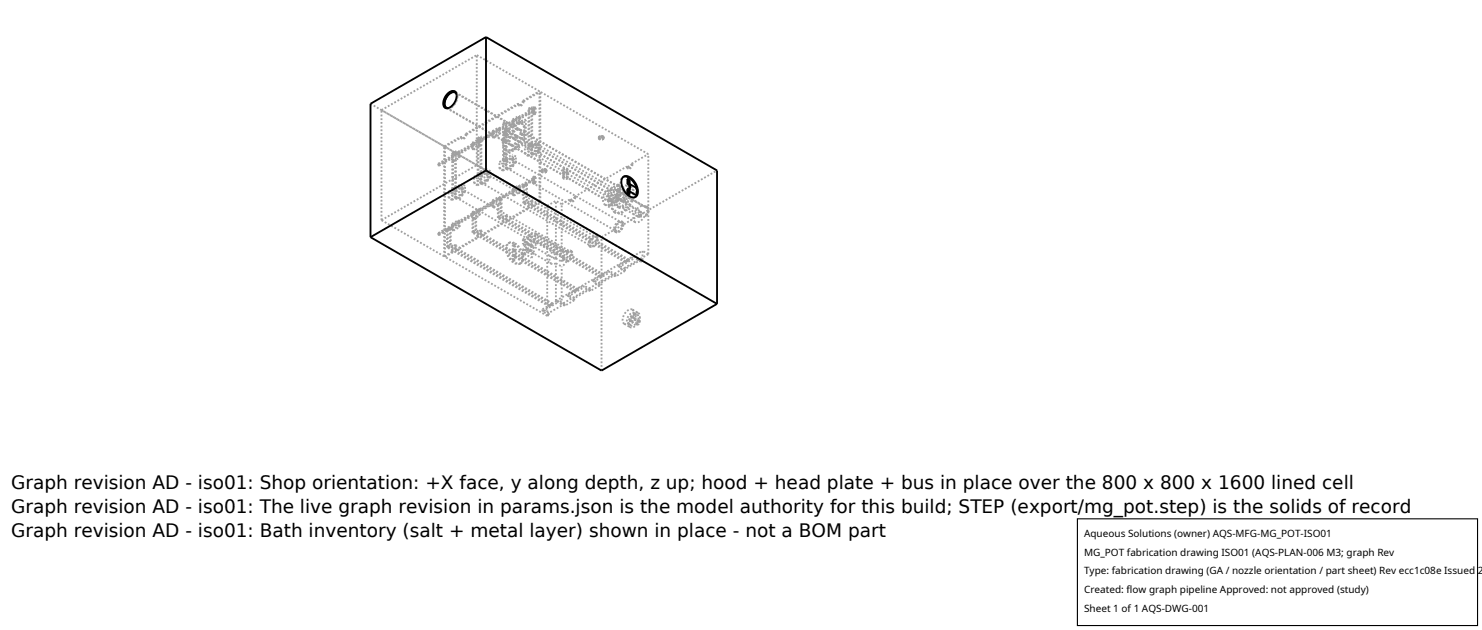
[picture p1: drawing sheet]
<svg xmlns="http://www.w3.org/2000/svg" width="212mm" height="90mm" viewBox="0 0 212 90" stroke-linecap="round" stroke-linejoin="round" font-family="sans-serif">
<g fill="none" stroke="#a0a0a0" stroke-width=".26" stroke-dasharray=".3 .3" stroke-linecap="butt">
<path d="M52.9 14.8l33 19.1M54.5 15.7l13.6-7.8M63.6 15.4l.1 .1M63.7 15.5l-.1-.1M63.8 15.4l8.2 4.7M63.8 15.5l8.2 4.7M63.8 15.5l.5-.1 .5-.4 .4-.6 .1-.6M64.1 15.4l.4-.1 .4-.4 .3-.6 .1-.5M64.9 13l.2 .1M65 13.1h.1M65 13.2l9.1 5.3M65.1 13.1l.2 .3v.3"/>
<path d="M65.1 13.2l9 5.2M65.3 13.8l-.1-.4M65.3 13.8l-.2-.6M65.3 13.7l-.1 .8-.5 .6-.5 .4h-.5M65.8 19.5l.1 .1M65.9 19.7l-.1-.2M65.9 19.7l.1 .1M66 19.8l-.1-.2M66.5 19.1l7.5-4.3M66.5 19.1l-.2 .5-.4 .1M66.6 19.2l-.1-.1M66.6 19.2l7.5-4.3"/>
<path d="M66.6 19.2l-.2 .5-.4 .1M68.2 20l.1 .1M68.2 20l.2-.1M68.2 20v-.3M68.2 19.7l.4-.2M68.3 19.8v.3M68.3 19.8l.5-.3M68.3 19.8l-.1-.1M68.4 19.9h-.1M68.4 19.9v.8M68.5 20v.8M68.8 19.5v5.2"/>
<path d="M68.8 19.5h-.2M70.3 19l.9-.5M70.3 19.3l.9-.6M70.3 19.3v-.3M70.3 19v-.3M70.3 18.7l.9-.5M70.3 19.6v-.3M70.3 19.6l.9-.5M70.5 19.7l-.2-.1M70.5 18.8l-.2-.1M70.5 19.7v-.9M70.5 18.8l.9-.5"/>
<path d="M70.5 19.7l.9-.5M71.2 18.5l2-1.1M71.2 18.7l2-1.1M71.2 18.5v-.3M71.2 18.7v-.2M71.2 19.1v-.4M71.4 18.3l-.2-.1M71.4 19.2l-.2-.1M71.4 19.2v-.9M71.8 19h.2M71.8 19l.5-.7M71.8 19v-1.4"/>
<path d="M71.8 17.6l.5-.2M71.8 19.1h.2M71.8 19.1l.5-.7M71.8 20h.2M71.8 20v-.9M72 19l.4-.6M72 17.7v1.3M72 17.7l.4-.3M72 17.7l-.2-.1M72 19.1l.4-.7M72 19.1v.9M72 18.7l.9-.5"/>
<path d="M72 19.8v-1.1M72 19.8l.4-.9 .5-.7M72.2 18.8l2.9-1.7M72.2 18.8l-.2-.1M72.3 18.3l.1 .1M72.3 18.3v-.9M72.3 18.4h.1M72.4 19.3l.2-.1 .1-.3M72.4 19.3l.9 .5M72.4 19.2l.2-.1 .1-.2M72.4 19.2l.9 .5M72.4 17.4v1"/>
<path d="M72.4 17.4h-.1M72.4 18.4v1.9M72.6 18.8l-.2 .1v.3M72.6 18.8l1 .5M72.7 18.7l-.4 .2 .1 .4M72.7 18.7l.9 .6M72.7 18.9l-.1-.1M72.7 18.9v-.2M72.9 18.2l.6-.5 .5-.1M72.9 18.2l1.1-.6M73.2 17.4l.9-.6M73.2 17.6l.9-.5"/>
<path d="M73.2 17.6v-.2M73.2 17.4v-.3M73.2 17.1l.9-.6M73.2 17.9v-.3M73.2 17.9l.2 .1M73.2 17.9l.9-.5M73.3 19.8v-.4l.3-.1M73.3 19.7v-.2l.3-.2M73.4 17.2l-.2-.1M73.4 18v-.8M73.4 17.2l.9-.5M73.4 18l.9-.5"/>
<path d="M73.5 19.9v-.3l.3-.2M73.5 19.9l15.4 8.9M73.5 19.9l15.4 8.8M73.6 19.3v.1M73.6 19.3l.1 .1M73.6 19.4l-.1 .3h-.2M73.7 19.4l-.2 .3-.2 .1M73.8 19.4v.1M73.8 19.4l15.3 8.9M73.8 19.4l.1 .1M73.8 19.4l15.4 8.8M73.8 19.5l-.1 .3-.2 .1"/>
<path d="M73.9 19.5l-.2 .3-.2 .1M74 14.8l.1 .1M74 17.6l.9-.6M74 17.6l.5 .1M74.1 18.5l.2 .2v.3M74.1 15l-.1-.2M74.1 15l.1 .1M74.1 18.4l.2 .2 .1 .4M74.1 16.8l2-1.1M74.1 17.1l2-1.2M74.1 16.8v-.3M74.1 17.1v-.3"/>
<path d="M74.1 17.4v-.3M74.2 15.1l-.1-.2M74.3 18.6l.2 .2v.3M74.3 18.6l15.3 8.8M74.3 18.5l.2 .2 .1 .4M74.3 18.5l15.4 8.9M74.3 16.7l-.2-.2M74.3 17.5l-.2-.1M74.3 17.5v-.8M74.3 19l-.1 .6-.4 .6-.5 .4h-.5M74.4 19l-.2 .7-.4 .6-.5 .4h-.5M74.4 17.6l.4 .4 .1 .6"/>
<path d="M74.4 17.6l.1 .1M74.5 19.1l-.1 .7-.4 .6-.5 .3h-.5M74.5 17.7l.4 .4M74.6 19.1l-.2 .7-.4 .6-.5 .4h-.5M74.7 14.4l2.3-1.4M74.7 14.4l-.3 .5-.3 .1M74.8 14.5l2.4-1.4M74.8 14.5l-.1-.1M74.8 14.5l-.2 .5-.4 .1M74.9 18.6l-.3 1.1-.7 1-.8 .7h-.5l-.4-.1M74.9 18.1l.1 .5M74.9 18.1v-1.1"/>
<path d="M74.9 19.3l-.3 .8-.6 .8M74.9 19.3v-1.2M75 18.6l-.1 .7M75.1 17.1l-.2-.1M75.5 15.5l.4-.2M75.6 15.6v5.2M75.6 15.6l-.1-.1M75.6 15.6l.4-.3M76 15.3v5.2M76 15.3h-.1M76.1 15.4l.2-.1M76.1 15.7l.2-.1"/>
<path d="M76.1 15.7v-.3M76.1 15.9l.2-.1M76.1 16.2l.2-.1M76.1 16.2v-.3M76.1 15.9v-.2M76.2 15.5v.3M76.3 15.3v.3M76.3 15.6l-.1-.1M76.3 15.8h-.1M76.3 15.8v.3M76.3 15.5l.2-.1M76.3 15.5l-.2-.1"/>
<path d="M76.3 16.4l.2-.2M76.3 16.4l-.2-.2M76.3 16.4v-.9M76.5 15.4l-.2-.1M76.5 16.2l-.2-.1M76.5 15.4v.8M77 13l-8.9-5.1M85.5 19.6l.4 .2 .2-.1 .1-.1M85.5 19.7l.3 .2h.3l.1-.2M85.5 19.6v.1M85.6 19.7l.2 .2 .4-.2M85.6 19.6l.2-.2 .3 .1"/>
<path d="M85.6 19.6v.1M85.6 19.6l.2-.1h.2M85.6 19.7l.3 .2 .2-.2M86 19.5l.1 .1M86 19.6h-.2l-.2 .1M86.1 19.6h-.3l-.2 .1M86.1 19.5l.1 .1M86.1 19.5l-.3-.1-.3 .2M86.1 19.6h-.4l-.2 .1M86.1 19.6l-.2 .1-.3-.1M86.1 19.7l-.1-.1M86.1 19.6v.1"/>
<path d="M86.2 19.7l-.1-.1M86.2 19.6l-.3 .2-.3-.2M86.2 19.6v.1M86.2 19.6l-.1-.1M54.5 31.4l13.6-7.8M54.5 31.4v-15.7M62.6 23.4v.2M62.6 33.3v.2M62.6 23.4l13.6-7.9M62.6 23.6l13.6-7.8M62.6 33.3l13.6-7.9M62.6 33.5l13.6-7.8"/>
<path d="M62.7 23.4v.3M62.7 23.4h-.1M62.7 23.7l-.1-.1M62.7 33.3v.3M62.7 33.3h-.1M62.7 33.6l-.1-.1M62.7 23.4l1.8-1M62.7 23.7l1.8-1.1M62.7 33.3l1.8-1M62.7 33.6l1.1-.7M63.4 20.9l-8.9-5.2M63.4 20.9l2.4-1.4"/>
<path d="M63.4 36.6l-8.9-5.2M63.4 36.6l1.1-.6M63.4 36.6v-15.7M63.6 21l2.3-1.4M63.6 36.7l1.1-.7M63.6 36.7v-15.7M63.8 32.9l.5-.2M63.8 32.7l.5-.2M63.8 32.9v-.2M63.8 35.3v-2.4M63.8 35.3l.5-.2M64 32.8l-.2-.1"/>
<path d="M64 35.2v-2.4M64 32.8l.4-.3M64 35.2l.4-.2M64.1 28.3l1.8-1.1M64.1 27.3l1.8-1M64.1 28.3v-1M64.3 32.7l.2-.2M64.3 32.7v-.2M64.3 35.1v-2.4M64.4 32.5h-.1M64.4 35v-2.5M64.5 36h.2"/>
<path d="M64.5 36v-.8M64.5 22.4l1-.6M64.5 22.6l1-.5M64.5 32.3l1-.6M64.5 32.5l1-.5M64.5 22.6v-.2M64.5 32.5v-.2M64.5 22.4v-.3M64.5 22.1l1-.6M64.5 22.9v-.3M64.5 22.9l1-.5M64.5 32.3v-.3"/>
<path d="M64.5 32l1-.6M64.5 32.8v-.3M64.5 32.8l1-.5M64.5 27.2v-.2M64.5 27l.5-.3M64.5 27.2l.5-.3M64.6 27.6l.4-.3M64.6 28.6v-1M64.6 28.6l.4-.3M64.6 28.6l-.5-.3M64.6 27.6l-.5-.3M64.6 22.9h-.1"/>
<path d="M64.6 27v-4.1M64.6 27h-.1M64.6 22.1v-.3M64.6 22.1h-.1M64.6 22.1l.4-.3M64.6 22.9l.4-.2M64.6 27l.4-.3M64.6 21.8l.4-.2M64.7 36v-.7M64.7 35.3l-.2-.1M64.7 23v4.1M64.7 21.9v.3"/>
<path d="M64.7 21.9l-.1-.1M64.7 22.2l.4-.3M64.7 23l.4-.2M64.7 27.1l.4-.3M64.7 21.9l.4-.3M64.8 23h-.1M64.8 23v-.8M64.8 22.2h-.1M64.8 32.9l-.3-.1M64.8 32.1l-.3-.1M64.8 32.9v-.8M64.8 22.2l.9-.5"/>
<path d="M64.8 23l.9-.5M64.8 32.1l.9-.5M64.8 32.9l.9-.5M64.8 27.3l-.3-.1M64.8 27.3v-.2M64.8 27.1h-.1M64.8 27.3l.4-.2M64.8 27.1l.4-.2M65 26.9v-.2M65 21.8l.1 .1M65 22.7l.1 .1M65 26.7v-4"/>
<path d="M65 21.8v-.2M65 35.7l3.2-1.8M65 35.7h.2M65 35.7v-.7M65 35l-.5 .2M65 27.3l.5-.4 .4-.1M65 28.3l-.1-.4 .1-.6M65 28.3l.2-.1M65 27.3h.2M65.1 28.3h-.1M65.1 28.3l.1 .1M65.1 28.2h.1"/>
<path d="M65.1 27.2l.1 .1M65.1 28.2l.3-.1 .3-.3M65.1 22.8v4M65.1 21.6v.3M65.1 21.6h-.1M65.1 28.2l-.1-.4 .2-.5M65.1 28.2l11.3 6.5M65.2 35.7l3.1-1.8M65.2 35l-.5 .3M65.2 35.7v-.7M65.2 35h-.2M65.2 28.2h-.1"/>
<path d="M65.2 28.4l-.2-.4 .2-.6 .4-.5h.5M65.2 27.1v-.2M65.2 27.1l-.2-.2M65.2 26.9l-.1-.1M65.5 21.8l1.9-1.1M65.5 22.1l1.9-1.2M65.5 31.7l1.9-1.1M65.5 32l1.9-1.2M65.5 21.8v-.3M65.5 22.1v-.3M65.5 22.4v-.3M65.5 31.7v-.3"/>
<path d="M65.5 32v-.3M65.5 32.3v-.3M65.7 21.7l-.2-.2M65.7 22.5l-.2-.1M65.7 22.5v-.8M65.7 31.6l-.2-.2M65.7 32.4l-.2-.1M65.7 32.4v-.8M65.7 27.8l-.6 .4M65.7 27.8l.1 .1M65.7 26.9l-.6 .3M65.7 26.9h.1"/>
<path d="M65.7 26.9h-.3l-.3 .3M65.8 27.9l.1-.1M65.8 26.9l.1-.1M65.8 26.9h.1M65.9 26.9l.1 .4M65.9 26.9l15.6 9.1M65.9 26.8l.2 .1M65.9 27.2v-.9M65.9 27.8l.5-.3M65.9 26.8l.5-.3M65.9 27.8l-.4 .5h-.4M65.9 26.8l.2 .4"/>
<path d="M66 27.3l-.2 .6M66.1 26.9l.1 .4M66.1 27.2l-.2 .6M66.2 27.3l-.1 .4-.3 .5-.3 .2h-.3M66.4 27.5v-1M66.4 27.5l-.5-.3M66.4 26.5l-.5-.2M67.4 20.7l.9-.5M67.4 20.9l.9-.5M67.4 30.6l.9-.5M67.4 30.8l.9-.5M67.4 20.9v-.2"/>
<path d="M67.4 20.7v-.3M67.4 20.4l.9-.5M67.4 21.2v-.3M67.4 21.2l.9-.5M67.4 30.8v-.2M67.4 30.6v-.3M67.4 30.3l.9-.5M67.4 31.2v-.4M67.4 31.2l.1-.1M67.5 33.2v-2.1M67.5 33.2l.4-.2M67.5 31.1l.1 .1"/>
<path d="M67.6 33.1v-1.9M67.6 31.2l.4-.2M67.6 33.1l.4-.2M67.6 21.4l-.2-.2M67.6 20.5l-.2-.1M67.6 21.4v-.9M67.6 20.5l.9-.5M67.6 21.4l.9-.6M67.6 31.3l-.2-.1M67.6 30.4l-.2-.1M67.6 31.3v-.9M67.6 30.4l.9-.5"/>
<path d="M67.6 31.3l.9-.6M67.7 26.2l1.9-1.1M67.7 25.2l1.9-1M67.7 26.2v-1M67.9 33v-2.1M67.9 30.9l.4-.3M67.9 30.9l.1 .1M68 32.9v-1.9M68.1 23.6v-15.7M68.2 33.9h.1M68.2 33.9v-.7M68.2 25.1v-.2"/>
<path d="M68.2 25.1l.4-.3M68.2 24.9l.4-.3M68.2 25.5l.5-.3M68.2 26.5v-1M68.2 26.5l.5-.3M68.2 26.5l-.5-.3M68.2 25.5l-.5-.3M68.2 20.8l.1 .1M68.2 20.8l.2-.1M68.2 24.9v-4.1M68.2 24.9l.4-.2M68.3 33.9v-.7"/>
<path d="M68.3 33.2h-.1M68.3 20.2l2-1.2M68.3 20.4l2-1.1M68.3 30.1l2-1.2M68.3 30.3l2-1.1M68.3 20.2v-.3M68.3 20.4v-.2M68.3 20.7v-.3M68.3 30.1v-.3M68.3 30.3v-.2M68.3 30.6v-.3M68.3 20.1l.2-.1"/>
<path d="M68.3 20.9l.2-.1M68.3 20.9v4.1M68.3 25l.5-.3M68.4 20.7h-.1M68.4 25.2v-.2M68.4 25.2l.4-.2M68.4 25l.4-.2M68.4 25.2l-.2-.1M68.4 25h-.1M68.5 29.9l-.2-.1M68.5 30.7l-.2-.1M68.5 30.7v-.8"/>
<path d="M68.5 20.8v-.8M68.6 24.8v-.2M68.6 24.7v-5.2M68.6 24.7v-.1M68.7 33.6l3.1-1.8M68.7 33.6l.1 .1M68.7 33.6v-.7M68.7 32.9l-.5 .3M68.7 25.2l.4-.4 .5-.1M68.7 26.2l-.2-.4 .2-.6M68.7 26.2l.1-.1M68.7 25.2h.1"/>
<path d="M68.7 26.2l.1 .1M68.7 26.1h.1M68.7 25.1l.1 .1M68.7 26.1l.3-.1 .4-.3M68.8 26.1l-.2-.4 .2-.5M68.8 26.1l15.6 9M68.8 33.7l3.1-1.9M68.8 33.7v-.8M68.8 32.9l-.5 .3M68.8 32.9h-.1M68.8 26.3l-.2-.4 .2-.6 .4-.5h.5M68.8 25v-.2"/>
<path d="M68.8 25l-.2-.2M68.8 24.8v-.1M69.4 25.7l-.7 .4M69.4 25.7v.1M69.4 24.8l-.7 .3M69.4 24.8h-.3l-.4 .3M69.4 25.8l.2-.1M69.4 24.8l.2-.1M69.4 24.8h.1M69.5 24.8l.1 .4M69.5 24.8l15.7 9.1M69.6 24.7l.1 .1"/>
<path d="M69.6 25.1v-.9M69.6 25.7l.5-.3M69.6 24.7l.5-.3M69.6 25.7l-.5 .5h-.4M69.6 24.7l.1 .4M69.6 25.2l-.2 .6M69.7 24.8l.2 .4M69.7 25.1l-.1 .6M69.9 25.2l-.2 .4-.2 .5-.4 .2h-.3M70.1 25.4v-1M70.1 25.4l-.5-.3M70.1 24.4l-.5-.2"/>
<path d="M70.3 28.9l.9-.5M70.3 29.2l1.2-.7M70.3 29.2v-.3M70.3 28.9v-.3M70.3 28.6l.9-.5M70.3 29.5v-.3M70.3 29.5l.8-.5M70.5 29.6l-.2-.1M70.5 28.7l-.2-.1M70.5 29.6v-.9M70.5 28.7l.9-.5M70.5 29.6l.9-.5"/>
<path d="M71.1 31.1v-2.1M71.1 31.1l.4-.2M71.1 29l.1 .1M71.2 28.4l2-1.1M71.2 28.4v-.3M71.2 28.4l.3-.1M71.2 31v-1.9M71.2 29.1l.2-.1M71.2 31l.4-.2M71.3 24.1l1.9-1.1M71.3 23.1l1.9-1M71.3 24.1v-1"/>
<path d="M71.4 28.5v.5M71.4 28.5l-.2-.1M71.4 28.5l.2-.2M71.4 28.2l-.2-.1M71.4 29.1v-.1M71.4 29.1v-.9M71.5 28.5l1.7-1M71.5 28.5v-.2M71.5 30.9v-2.4M71.6 28.3h-.1M71.6 30.8v-2.5M71.8 31.8h.1"/>
<path d="M71.8 31.8v-.7M71.8 23v-.2M71.8 23l.4-.3M71.8 22.8l.4-.3M71.8 23.4l.5-.3M71.8 24.4v-1M71.8 24.4l.5-.3M71.8 24.4l-.5-.3M71.8 23.4l-.5-.3M71.8 20.1h.2M71.8 22.8v-2.7M71.8 22.8l.5-.2"/>
<path d="M71.9 31.8v-.7M71.9 31.1h-.1M72 20.1v2.8M72 22.9l.4-.3M72 20.2l-.2-.1M72 20.1l-.2-.1M72 21l-.1-.5 .1-.7M72 22v-1M72 22l.9-.5M72 21v-1.2M72.1 23.1v-.2M72.1 23.1l.4-.2"/>
<path d="M72.1 22.9l.4-.2M72.1 23.1l-.3-.1M72.1 22.9h-.1M72.1 20.2l-.1-.1M72.1 20.2l.7 .5M72.1 20.2l-.1-.2M72.1 20.2l.7 .4M72.2 22.2l-.2-.2M72.2 22.2v-3.4M72.2 22.2l2.9-1.7M72.2 22.7v-.2M72.2 21.3l-.3-.3-.1-.6 .1-.8 .3-.8 .5-.6 .6-.5 .6-.2 .5 .1"/>
<path d="M72.2 21.3l.2 .1M72.3 20.2l.1 .1M72.3 20.2h-.3M72.3 22.6l-.1-.1M72.3 22.6v-2.4M72.3 20.2l-.3-.1M72.3 20.2v-1.8M72.3 31.5l3.1-1.8M72.3 31.5l.1 .1M72.3 31.5v-.7M72.3 30.8l-.5 .3M72.3 23.1l.5-.4 .4-.1"/>
<path d="M72.3 24.1l-.2-.4 .2-.6M72.3 24.1l.1-.1M72.3 23.1h.1M72.3 24.1l.1 .1M72.4 23v.1M72.4 24l.3-.1 .3-.3M72.4 21.4l-.4-.4M72.4 20.3l-.3-.1M72.4 20.3v2.3M72.4 24l-.2-.4 .2-.5M72.4 24l15.7 9M72.4 31.6l3.2-1.9"/>
<path d="M72.4 31.6v-.8M72.4 30.8l-.5 .3M72.4 30.8h-.1M72.4 24.2l-.1-.4 .1-.6 .5-.5h.4M72.5 22.9v-.2M72.5 22.9l-.3-.2M72.5 22.7l-.1-.1M72.6 34.7h.4l.4 .1M72.7 34.7l.4-.1 .5 .1M72.7 34.7h-.1M72.8 20.7l-.2-.3-.1-.4 .3-.9 .7-.6 .3-.1h.3M72.8 20.6l-.2-.2v-.4l.2-.8 .7-.7 .3-.1 .3 .1"/>
<path d="M72.9 21.5l-.5-.1M72.9 21.5l1.1-.6M73 23.6l-.6 .4M73 23.6l.1 .1M73 22.7l-.6 .3M73 22.7h.1M73 22.7h-.3l-.3 .3M73 20.8l-.2-.3-.1-.3 .3-.9 .6-.7 .4-.1h.3M73 20.8l15.4 8.8M73 20.7l-.1-.2-.1-.3 .2-.9 .6-.6 .4-.2 .3 .1M73 20.7l15.4 8.9M73.1 23.7l.1-.1"/>
<path d="M73.1 22.7l.1-.1M73.1 22.7l.2 .4M73.1 22.7l15.7 9.1M73.2 22.6l.1 .1M73.2 23v-.9M73.2 23.6l.5-.3M73.2 22.6l.5-.2M73.2 23.6l-.4 .5h-.5M73.2 22.6l.2 .4M73.2 27.3l.9-.6M73.2 27.5l.9-.5M73.2 27.5v-.2"/>
<path d="M73.2 27.3v-.3M73.2 27l.9-.6M73.2 27.8v-.3M73.2 27.8l.9-.5M73.2 35l.2-.1M73.2 35.7l.2-.1M73.2 35.7v-.7M73.2 37.1h.2M73.2 37.1v-.7M73.3 23.1l-.2 .6M73.3 22.7l.2 .4M73.4 34.9v.7"/>
<path d="M73.4 36.4v.7M73.4 36.4h-.2M73.4 23l-.2 .6M73.4 27.9l-.2-.1M73.4 27.1l-.2-.1M73.4 27.9v-.8M73.4 27.1l.9-.5M73.4 27.9l.9-.5M73.4 34.8l.7 .6 .4 .9 .1 .8-.3 .5M73.4 35.1h.2M73.4 35.1l-.2-.1M73.4 35.8l-.2-.1"/>
<path d="M73.4 36.5l-.2-.1M73.4 37.2h.2M73.4 37.2l-.2-.1M73.4 37.2v-.7M73.4 35.8v-.7M73.5 23.1l-.1 .4-.3 .5-.4 .2h-.3M73.5 35.8h-.1M73.5 35.8h.1M73.5 36.5h-.1M73.5 36.5h.1M73.5 35.8l.1-.2M73.6 36.5v-.7"/>
<path d="M73.6 34.7l.6 .6 .4 .9 .1 .8-.3 .6M73.6 35.1l-.2-.2M73.6 37.2l-.2-.1M73.6 36.6v.6M73.6 36.6l1 .6M73.6 35.6l1 .6M73.6 35.1v.5M73.6 36.6l-.1-.1M73.6 35.8l-.2-.2M73.6 35.8v.7M73.6 36.5l-.2-.1M73.7 23.3v-.9"/>
<path d="M73.7 23.3l-.5-.3M73.7 22.4l-.5-.3M74 20.9l-.6 .4-.5 .2M74 20.9l.9-.5M74.1 26.7l2-1.1M74.1 27l.6-.4M74.1 26.7v-.3M74.1 27v-.3M74.1 27.3v-.3M74.3 37.6l-.4 .1-.4-.1-.5-.4-.4-.5-.2-.6-.1-.5v-.5l.3-.4M74.3 26.6l-.2-.2M74.3 27.4l-.2-.1"/>
<path d="M74.3 27.4v-.8M74.4 37.6h-.4l-.4-.1-.5-.4-.4-.5-.2-.6-.1-.6 .1-.5 .2-.2M74.4 37.6h-.1M74.6 36.2v1M74.6 36.2l-.1 .6 .1 .4M74.7 34.2v.7M74.7 35.6v.7M74.7 34.2l.9-.6M74.7 34.9l1-.6M74.7 36.3l.9-.5M74.7 26.6l.4-.2M74.7 26.4l.4-.2"/>
<path d="M74.7 26.6v-.2M74.7 29v-2.4M74.7 29l.4-.2M74.9 26.5l-.2-.1M74.9 28.9v-2.4M74.9 26.5l.4-.3M74.9 28.9l.4-.2M74.9 34.3l-.2-.1M74.9 36.4l-.2-.1M74.9 36.2v.2M74.9 36.2l1 .6M74.9 34.5l1 .6"/>
<path d="M74.9 34.3v.2M74.9 34.3l.9-.5M74.9 36.4l.9-.5M74.9 34.5h.1M74.9 20.4v-1.1M74.9 35l-.2-.1M74.9 35v.7M74.9 35.7l-.2-.1M74.9 35l.4-.2M74.9 35.7l.4-.1M75 22l1.5-.9M75 21l1.5-.9"/>
<path d="M75 22v-1M75 34.5l.2 .3M75 34.5l1 .6M75.1 20.5l-.2-.1M75.1 20.5v-3.4M75.1 26.4l1-.6M75.1 26.4v-.2M75.1 28.8v-2.4M75.2 34.8h.1M75.2 35.5l.1 .1M75.2 35.5l-.3 .7M75.3 34.8h-.1"/>
<path d="M75.3 35.5h-.1M75.3 34.8l.2-.5 .3-.5M75.3 26.2h-.2M75.3 28.7v-2.5M75.3 34.8v.1M75.3 34.9v-.1M75.3 35.5v.1M75.3 35.5l1 .5M75.3 34.9l1 .6M75.3 34.8l.7-.4M75.3 35.5l.7-.3M75.4 29.7h.2"/>
<path d="M75.4 29.7v-.7M75.4 20.9v-.2M75.4 20.9l.4-.3M75.4 20.7l.4-.3M75.5 21.3l.4-.2M75.5 22.3v-1M75.5 22.3l.4-.3M75.5 22.3l-.5-.3M75.5 21.3l-.5-.3M75.5 35.8l-.2-.3M75.5 35.8l3.2 1.9M75.5 20.7v-5.2"/>
<path d="M75.5 20.7h-.1M75.5 20.7l.4-.2M75.6 29.7v-.7M75.6 29h-.2M75.6 33.7v-.1M75.6 35.7l.6-.3 .5-.7M75.6 35.8v-.1M75.6 35.7l.2 .1M75.6 33.7l.2 .1M75.6 20.8l.4-.3M75.7 21v-.2M75.7 21l.4-.2"/>
<path d="M75.7 20.8l.4-.2M75.7 21l-.3-.1M75.7 20.8h-.1M75.7 34.4l.2-.2 .2-.1M75.7 34.4v-.1M75.7 35l-1 .6M75.7 35v-.1M75.7 34.9l.3 .2M75.7 34.4l.3 .1M75.8 33.8l-.2-.2M75.8 35.9l-.2-.1M75.8 35.8h-.3"/>
<path d="M75.8 35.9v-.1M75.8 20.6v-.2M75.9 20.5v-5.2M75.9 20.5l-.1-.1M75.9 35.1v1.7M75.9 36.8l.4-.8M75.9 29.4l.2 .1M75.9 29.4l1.1-.7M75.9 29.4v-.7M75.9 28.7l-.5 .3M75.9 21.1l.5-.5 .4-.1M75.9 22l.2-.1"/>
<path d="M75.9 21.1l.2-.1M75.9 22l-.1-.3 .1-.6M76 22h-.1M76 22l.1 .1M76 35.1l-.1-.3 .1-.3M76 35.1l3.2 1.8M76 34.4l-.3-.1M76 34.5v-.1M76 35.2v-.1M76 35.2l-.3-.2M76 21.9h.1M76 20.9l.1 .1"/>
<path d="M76 21.9l.3-.1 .3-.3M76 21.9l-.1-.4 .2-.5M76 21.9l11.3 6.5M76 35.1h-.1M76.1 29.5l1.1-.7M76.1 29.5v-.8M76.1 28.7l-.5 .3M76.1 28.7h-.2M76.1 21.9h-.1M76.1 22.1l-.2-.4 .2-.6 .4-.5h.4M76.1 20.8v-.2M76.1 25.3l.2-.1"/>
<path d="M76.1 25.6l.2-.1M76.1 25.6v-.3M76.1 25.8l.2-.1M76.1 26.2l.2-.2M76.1 26.2v-.4M76.1 20.8l-.3-.2M76.1 20.6l-.1-.1M76.1 25.8v-.2M76.1 34.1l.1 .2M76.1 34.1l4.3 2.5M76.2 25.4v.3M76.2 34.3l.1-.4 .4-.4"/>
<path d="M76.2 34.3l-.2 .5-.3 .1M76.2 34.3l4.5 2.6M76.3 35.5l-.3-.4M76.3 36v-.5M76.3 25.2v.3M76.3 25.5l-.1-.1M76.3 25.7h-.1M76.3 25.7v.3M76.3 25.4l.2-.1M76.3 25.4l-.2-.1M76.3 26.3l.2-.1M76.3 26.3l-.2-.1"/>
<path d="M76.3 26.3v-.9M76.4 34.7l-.2-.4M76.5 25.3l-.2-.1M76.5 26.2l-.2-.2M76.5 25.3v.9M76.5 20.1v1M76.6 33.4h-.5l-.5 .3M76.6 33.4l4.3 2.5M76.6 21.5l-.6 .4M76.6 21.5l.1 .1M76.6 20.6l-.6 .3M76.6 20.6h.1"/>
<path d="M76.6 20.6h-.3l-.3 .3M76.7 33.5l-.1-.1M76.7 34.7h-.3M76.7 34.7l4.4 2.5M76.7 33.5l4.4 2.6M76.7 21.6l.1-.1M76.7 20.6l.1-.1M76.7 20.6l.2 .4M76.7 20.6l11.3 6.5M76.8 20.5l.1 .1M76.8 20.5l.2-.1M76.8 21.5l-.4 .5h-.4"/>
<path d="M76.8 21.5l.2-.1M76.8 20.5l.2 .4M76.9 21l-.2 .6M76.9 20.6l.2 .4M77 20.9l-.2 .6M77 28.7l-8.9-5.1M77 28.7v-7.3M77 21.4l-.5-.3M77 20.4v-7.4M77 20.4l-.5-.3M77.1 21l-.1 .5-.3 .4-.3 .2h-.3M77.2 28.8v-15.7"/>
<path d="M77.4 24.3l.3 .2h.2l.1-.2M77.4 24.5l.3 .2 .3-.1v-.1M77.4 24.3v.2M77.4 24.5l.3 .1 .3-.1M77.4 24.3l.2-.1h.3M77.5 24.3l.1-.1h.3M77.5 24.5l.2 .1 .3-.1M77.5 24.3v.2M77.9 24.2l.1 .1M77.9 24.4l-.3-.1-.1 .2M77.9 24.3h-.3l-.2 .2M77.9 24.2l-.3-.1-.2 .2"/>
<path d="M78 24.3l-.3 .2-.2-.2M78 24.5l-.1-.1M78 24.3v.2M78 24.5l-.1-.2M78 24.3l-.3 .2-.3-.2M78 24.3l-.1-.1M78.2 29.4l-14.6-8.4M78.2 29.4l1.2-.7M78.7 37.7l-.2-.4v-.7l.4-.7 .5-.4M79.2 36.9l-.1-.3 .3-.4M79.4 35.5v-6.8M79.4 37.6l-.4 .1h-.3"/>
<path d="M79.4 35.5l.8 .5M79.4 37.6l.8 .5M79.4 36.2l.8 .5M79.4 36.9h-.2M79.4 36.9l.8 .5M79.4 36.9v-.7M80.2 29.2l-.8-.5M80.2 29.2l1.2-.7M80.2 36v-6.8M80.2 36l.4-.2 .3 .1M80.2 36.7l.2-.1M80.2 37.4v-.7"/>
<path d="M80.4 36.6l.1 .1M80.4 24.8l.2-.2h.4M80.4 25.4l.2-.2 .4 .1M80.4 24.7l.2-.1h.4M80.4 24.2l.2-.2 .4 .1M80.4 25.4v-.6M80.4 24.7v-.5M80.5 36.7h.1M80.5 37.1l-.3 .3M80.5 37.1l.1 .1M80.5 37.1v-.4M80.5 25.4l.2-.1h.2"/>
<path d="M80.5 24.8l.2-.1h.2M80.5 24.2l.2-.1h.2M80.5 24.7l.2-.1h.2M80.5 25.4v-.6M80.5 24.7v-.5M80.6 36.7l.1 .2M80.6 37.2v-.5M80.7 36.9l-.1 .3M80.9 35.9l.3-.1h.3M80.9 37.3l-.7 .8M80.9 35.9l.1 .1M80.9 37.3l.1 .1"/>
<path d="M80.9 25.3l.1 .1M80.9 24.7l.1 .1M80.9 24.1l.1 .1M80.9 24.6l.1 .1M81 24.6l.1 .2M81 25.3l.1 .1M81 24.6l.1 .1M81 24.1l.1 .1M81 25.4l-.2 .1-.3-.1M81 24.8l-.2 .1-.3-.1M81 24.2l-.2 .2-.3-.2M81 24.7l-.2 .2-.3-.2"/>
<path d="M81 25.4v-.6M81 24.7v-.5M81 36l.1 .1M81 36l.3-.2 .3 .1M81.1 24.8l-.3 .2-.4-.2M81.1 25.4l-.3 .2-.4-.2M81.1 24.7l-.3 .2-.4-.2M81.1 24.2l-.3 .2-.4-.2M81.1 25.4v-.6M81.1 24.7v-.5M81.1 37.2l-.1 .2M81.1 36.1l.4-.1"/>
<path d="M81.4 28.5l.1 .1M81.5 28.7l-.1-.2M81.5 28.7l.1 .1M81.5 35.8l.1 .3v.4l-.3 .5-.4 .3M81.5 35.8l.1 .1M81.5 28.6l.7-.4M81.5 36l.2 .3M81.6 28.8l-.1-.2M81.6 35.9l.2 .2-.1 .5-.3 .5-.4 .3M81.7 36.3l-.2 .6-.4 .3M82 28.1l7.5-4.3M82 28.1l-.2 .5-.3 .1"/>
<path d="M82.2 28.2l-.2-.1M82.2 28.2l-.3 .5-.3 .1M84.2 35.2l-.1-.4 .1-.6 .5-.5h.4M84.2 35.2l.2 .1M84.4 35.3l-.2-.4 .2-.6 .4-.5h.4M84.4 35.1l-.1-.3 .1-.5 .4-.4h.4M84.7 40l1-.6M85.1 33.7l.2 .4M85.1 33.7l.1 .1M85.2 33.9l.1 .3M85.2 33.8l.2 .4M85.3 34.1l-.1 .5-.3 .4-.4 .2h-.3"/>
<path d="M85.3 34.1l.1 .1M85.3 34.2l-.1 .4-.2 .4-.3 .2-.3-.1M85.4 34.2l-.1 .4-.3 .4-.3 .3h-.3M85.7 39.5v-.1M85.7 39.4l.1 .1M85.7 39.5l-14.6-8.4M85.8 39.5l.4-.2M85.8 39.4l-14.6-8.4M85.8 39.5v-.1M85.8 39.4l.4-.2M85.9 33.9l16.5-9.6M86.1 39.3l-.4 .2"/>
<path d="M86.1 39.3v-.1M86.1 39.2l.9-.5M86.1 39.2l.1 .1M86.1 39.3l-14.6-8.4M86.2 39.2l-14.6-8.4M86.2 39.3v-.1M86.4 29.2h.4M86.4 29.2l4.3 2.5M86.7 27.9l.5-.3M86.7 28.6v-.7M86.7 28.6l.5-.2M86.8 29.3l1.5-.9"/>
<path d="M86.8 29.3v-.1M86.8 27.2l-.4 .5-.2 .6-.1 .5 .3 .4M86.8 29.2l.2 .2M86.8 27.2l.2 .1M87 39v-.3M87 28.1l-.3-.2M87 28.1l.3-.2M87 28.8l-.3-.2M87 28.8v-.4M87 28.4v-.3M87 28.8l.3-.2M87 28.4l.1-.3 .2-.2"/>
<path d="M87 29.4l-.2-.1M87 29.4l.3-.1M87 27.3l-.2-.1M87 27.3l.3-.1M87.1 28.6l-.1-.2M87.1 28.6l4 2.4M87.2 27.6l.4-.4 .4-.1M87.2 28.4l.3 .1M87.2 27.6l.3 .2M87.3 29.3l1.2-.7M87.3 27.2l1.2-.8M87.3 27.2l.3-.2 .3 .1"/>
<path d="M87.3 29.3l-.3 .1M87.3 28.4h-.1M87.3 27.9l.2-.1M87.3 28.6l.2-.1M87.3 28.6h-.2M87.5 28.5l4.1 2.4M87.5 27.8l4.1 2.5M87.5 28.5l-.2 .1M87.8 30.3l-.3-.3-.2-.6 .1-.7 .4-.9 .5-.6 .5-.5 .7-.2 .5 .1M87.8 30.3l.1 .1M87.9 33.1l-.2-.4 .2-.6 .4-.5h.4M87.9 33.1l.1 .1"/>
<path d="M87.9 27.1l.1 .1M87.9 27.1l4.1 2.4M87.9 39.5l-.9-.5M87.9 39.5v-.3M87.9 39.2l-2.3 1.3M87.9 39.2l-.9-.5M87.9 30.4l-.3-.4-.1-.6 .1-.8 .3-.8 .5-.6 .6-.5 .6-.2 .5 .1M88 27.1v.1M88 33.2l-.2-.4 .2-.6 .4-.5h.5M88 27.9l.3 .1M88 27.9l.3-.2M88 27.2l.3-.2"/>
<path d="M88 27.9l-.3 .4-.4 .1M88 27.2l.3 .1M88 28.3l-.3 .6-.4 .4M88 27.2h.2M88 28.3l4.3 2.4M88 27.2l4.3 2.5M88.1 33l-.2-.3 .1-.5 .4-.4h.4M88.2 28.1l-.2 .2M88.2 28.1l1 .6M88.2 27.2l1 .6M88.2 27.2l.3-.6M88.3 27.7v.7"/>
<path d="M88.3 26.3v.7M88.3 26.3l-1.5 .9M88.3 27.3l.3-.1M88.3 28l.3-.1M88.3 27.3l.1 .3M88.4 29.6l.4 .1 .5-.4 .5-.6 .1-.7M88.4 38.2l2.2-1.3M88.4 38.2v-.3M88.4 37.9l.9-.6M88.4 28.3l-.2-.2M88.4 28.3l1 .6M88.4 29.6h.4l.5-.4 .4-.5 .2-.7"/>
<path d="M88.4 27.6l-.1 .4M88.5 28.6l-.2-.2M88.5 28.4v.2M88.5 28.4l1 .6M88.5 26.6l1 .6M88.5 26.4v.2M88.5 26.4l-.2-.1M88.5 28.4l-.1-.1M88.6 27.2v.7M88.6 27.9l-.3-.2M88.6 27.2l-.3-.2M88.7 31.6l.2 .4"/>
<path d="M88.7 31.6l.2 .1M88.8 31.8l.1 .3M88.9 28.8l-.1-.4 .4-.2M88.9 31.7l.1 .4M88.9 28.7v-.3l.2-.1M88.9 32l-.1 .4-.3 .4-.3 .3h-.3M88.9 32l.1 .1M88.9 32.1l-.3 .7-.3 .3-.2-.1M89 32.1l-.1 .4-.2 .4-.4 .3h-.3M89.1 25.2l-.1 .1M89.1 28.3l.1 .1M89.2 28.2v.2"/>
<path d="M89.2 28.4l-.1 .3h-.2M89.2 28.7l.2-.5-.2-.4M89.2 27.8l.3-.6M89.2 28.4l-.1 .3-.2 .1M89.2 27.8l3.2 1.9M89.3 38.7l-1.4 .8M89.3 38.7l-.9-.5M89.3 38.7v-.3M89.3 38.4l-.9-.5M89.3 37.4v-.1M89.3 37.3l.1 .1M89.3 37.4l-14.6-8.4"/>
<path d="M89.4 37.4l.4-.2M89.4 37.3l-14.5-8.4M89.4 37.4v-.1M89.4 37.3l.4-.2M89.4 28.9l-.2-.2M89.5 27.2v1.8M89.5 29l-.1-.1M89.5 23.8h.2M89.6 27.4h-.2l-.4 .1-.6 .7-.3 .8 .1 .4 .2 .2M89.6 24l-.1-.2M89.6 24l.2 .1M89.7 23.8l.6-.3"/>
<path d="M89.7 27.4l-.3-.1-.4 .1-.6 .7-.3 .9 .1 .4 .2 .2M89.7 37.2l-.4 .2M89.7 37.2v-.1M89.7 37.1l.9-.5M89.7 37.1l.1 .1M89.7 37.2l-14.6-8.4M89.8 24.1l-.1-.3M89.8 27.3v.5M89.8 27.3h.1M89.8 26.2l.1 .1M89.8 25.7v.5M89.8 25.7l-.2-.1"/>
<path d="M89.8 25.7l.1-.1M89.8 37.1l-14.5-8.4M89.8 37.2v-.1M89.9 27v.1M89.9 27.1l-.3-.1M89.9 27.1l-.1 .2M89.9 28l-.1-.3-.2-.3M89.9 28l-.1-.4-.1-.2M90 26.6l.3 .3 .1 .7M90 26.6h.1M90.1 26.6l.3 .4 .1 .6M90.2 23.4l2.4-1.4"/>
<path d="M90.2 23.4l-.2 .5-.4 .1M90.3 23.5l-.1-.1M90.3 23.5l-.2 .4-.3 .2M90.4 27.6l-.2 1.1-.7 1-.9 .6-.5 .1-.3-.1M90.4 27.6h.1M90.5 27.6l-.2 1.1-.7 1.1-.9 .6-.4 .1-.4-.1M90.6 36.9v-.3M90.6 28.2l-.3 .1-.5-.2-.4-.3-.4-.6-.3-.6-.1-.5 .1-.5 .3-.3M90.7 28.1l-.1 .1M90.7 31.7l-.2-.2-.1-.4 .3-.9 .6-.7 .4-.1 .3 .1M90.8 28.1l-.2 .1M90.8 26.8v1.1"/>
<path d="M91.1 31v-.4l.3-.4M91.4 30.2l.1 .1M91.4 30.9l-.3 .1M91.4 30.9l.1 .1M91.4 30.9l-.1-.3 .1-.4M91.5 31l-.1-.3 .1-.4M91.5 30.3h.1M91.5 37.4l-.9-.5M91.5 37.4v-.3M91.5 37.1l-2.2 1.3M91.5 37.1l-.9-.5M91.6 30.9l-.1-.3 .1-.3"/>
<path d="M91.6 30.9l-.1 .1M91.8 37.2l-14.6-8.4M91.8 37.2l-.3 .2M91.8 35.8v1.4M92 29.5h.1M92.1 29.5h.3M92.1 30.9l-.7 .7-.4 .2-.3-.1M92.1 29.5l.1 .1M92.1 30.9h.1M92.2 29.6h.3M92.2 29.6l.1 .1M92.3 30.7l-.1 .2"/>
<path d="M92.3 29.7h.1M92.4 29.5l.1 .2v.4l-.4 .8M92.4 29.5l.1 .1M92.4 29.7l.2 .2v.3l-.3 .5M92.5 29.6l.1 .2v.4l-.4 .7M92.6 22l-15.4-8.9M92.6 36.3l-.8-.5M92.6 36.3v-14.3M92.6 36.3l-12.4 7.1M77.5 44.5l2.2-1.4M77.5 44.5v-.3M77.5 44.2l.9-.6"/>
<path d="M78.2 45.1l-14.6-8.4M78.2 45.1v-15.7M78.4 45l-.2 .1M78.4 45l-.9-.5M78.4 45v-.3M78.4 44.7l-.9-.5M78.4 43.7v-.1M78.4 43.6l.1 .1M78.4 43.7l-14.6-8.4M78.5 43.7l.4-.2M78.5 43.6l-14.5-8.4M78.5 43.7v-.1"/>
<path d="M78.5 43.6l.4-.2M78.8 43.5l-.4 .2M78.8 43.5v-.1M78.8 43.4l.9-.5M78.8 43.4l.1 .1M78.8 43.5l-14.5-8.4M78.9 43.4l-14.5-8.4M78.9 43.5v-.1M79.4 43v-5.4M79.4 43l12.4-7.2M79.7 43.1v-.2M80.2 43.4v-5.3"/>
<path d="M80.2 43.4l-.8-.4M80.7 43.7l-1-.6M80.7 43.7v-.3M80.7 43.4l-2.3 1.3M80.7 43.4l-1-.5M81.1 42.4l2.3-1.4M81.1 42.4v-.3M81.1 42.1l.9-.6M82 42.9l-1.3 .8M82 42.9l-.9-.5M82 42.9v-.3M82 42.6l-.9-.5"/>
<path d="M82 41.6v-.1M82 41.5l.1 .1M82 41.6l-14.5-8.4M82.1 41.6l.5-.2M82.1 41.5l-14.5-8.4M82.1 41.6v-.1M82.1 41.5l.5-.2M82.4 41.4l-.4 .2M82.4 41.4v-.1M82.4 41.3l1-.5M82.4 41.3l.2 .1M82.4 41.4l-14.5-8.4"/>
<path d="M82.6 41.3l-14.6-8.4M82.6 41.4v-.1M83.4 41v-.2M84.3 41.6l-.9-.6M84.3 41.6v-.3M84.3 41.3l-2.3 1.3M84.3 41.3l-.9-.5M84.7 40.3l2.3-1.3M84.7 40.3v-.3M85.6 40.8l-1.3 .8M85.6 40.8l-.9-.5M85.6 40.8v-.3"/>
<path d="M85.6 40.5l-.9-.5M85.9 52.9v-19M89.2 46.2l-.2-.2-.1-.3 .3-.8 .5-.6 .4-.1h.2M89.2 46.2l.8 .5M89.7 46.2h.3l.4-.2 .3-.4 .1-.5M89.7 46.2l.4 .3M90 46.7l-.2-.2-.1-.3 .3-.8 .6-.6 .3-.2 .3 .1M90 45.7l.2-.1 .2-.3M90 45.7l.4 .3M90.1 46.5l-.2-.5 .2-.6 .5-.4 .4-.1M90.3 45.2l-.3 .2v.3M90.3 45.2l.4 .2"/>
<path d="M90.3 44.2l.2 .2 .1 .3M90.3 44.2l.9 .5M90.4 45.3l-.1-.1M90.4 46v-.4l.3-.2M90.6 44.7l-.1 .6-.4 .6-.5 .4-.4-.1M90.6 44.7h-.4l-.5 .5-.2 .6 .2 .4M90.6 44.7l.4 .2M90.7 45.4l.1 .2M90.8 45.1l-.2-.4M90.8 45.6l-.1 .3-.3 .1M90.9 46.3v-.4l.3-.2M90.9 46.3h.1"/>
<path d="M91 44.9l.2 .4M91 46.3h.3l.1-.4M91.2 44.7l.1 .2 .1 .3M91.2 45.3l-.1 .5-.3 .4-.3 .3h-.4M91.2 45.7l.1 .2M91.2 45.7l.1 .1M91.3 45.9l-.1 .3-.3 .1M91.3 45.8l-.3 .2v.3M91.4 45.2l-.1 .6-.4 .6-.5 .3h-.4M91.4 45.9l-.1-.1"/>
</g>
<g fill="none" stroke="#000" stroke-width=".26">
<path d="M63.7 15.4l.1 .1M63.9 13.4l.5-.4h.4l.3 .3 .1 .5-.2 .6-.3 .6-.5 .3-.4 .2-.4-.3-.1-.5 .2-.7zM65 13.1h-.3l-.3 .1-.7 .7-.3 .9 .1 .4 .1 .2M65 13.2h.1M65 13.2l-.3-.1-.3 .1-.7 .7-.2 .9v.4l.2 .2M65.2 13.4l-.3-.2h-.3l-.5 .3-.3 .4-.3 .6v.5l.2 .3 .4 .1M69.4 5.3l-16.5 9.5v19.1M69.4 5.3l33 19v19.1M69.4 5.3v19M52.9 33.9l33 19 16.5-9.5M69.4 24.3l33 19.1M69.4 24.3l-16.5 9.6"/>
<path d="M89 25.3l.3-.2 .5 .1 .5 .3 .4 .5 .3 .6 .1 .6-.1 .6-.2 .3-.3 .1-.5-.1-.8-.8-.4-1.1v-.5zM89 25.3l.4-.1 .5 .2 .8 .9 .2 .5 .1 .6-.1 .4-.2 .3M89.6 27.7l.2 .1 .1-.1M89.6 26.3l.3 .1M89.7 25.5l-.1 .1v.7M89.7 26.9l-.1 .1v.7M89.7 26.9l.2 .1v.7M89.7 25.5v.7M89.7 26.9v.7M89.7 27.6l-.1 .1M89.7 27.6l.2 .1M89.7 25.5l.2 .1v.7"/>
<path d="M89.7 26.2l-.1 .1M89.7 26.2l.2 .1M89.9 26.4v.6M89.9 26.3l1 .5 .1 .5-.2 .6-.9-.6M89.9 26.3v.1M89.9 26.4v.7M89.9 26.4h.1"/>
</g>
<path d="M153.9 74.1h57.1v15.2h-57.1z" fill="#fff" stroke="#000" stroke-width=".16"/>
<g font-size="2.6">
<text x="1.6" y="69.8">Graph revision AD - iso01: Shop orientation: +X face, y along depth, z up; hood + head plate + bus in place over the 800 x 800 x 1600 lined cell</text>
<text x="1.6" y="73.3">Graph revision AD - iso01: The live graph revision in params.json is the model authority for this build; STEP (export/mg_pot.step) is the solids of record</text>
<text x="1.6" y="76.7">Graph revision AD - iso01: Bath inventory (salt + metal layer) shown in place - not a BOM part</text>
</g>
<g font-size="1.4">
<text x="154.8" y="76.6">Aqueous Solutions (owner) AQS-MFG-MG_POT-ISO01</text>
<text x="154.8" y="79.3">MG_POT fabrication drawing ISO01 (AQS-PLAN-006 M3; graph Rev</text>
<text x="154.8" y="82">Type: fabrication drawing (GA / nozzle orientation / part sheet) Rev ecc1c08e Issued 2</text>
<text x="154.8" y="84.7">Created: flow graph pipeline Approved: not approved (study)</text>
<text x="154.8" y="87.4">Sheet 1 of 1 AQS-DWG-001</text>
</g>
</svg>
